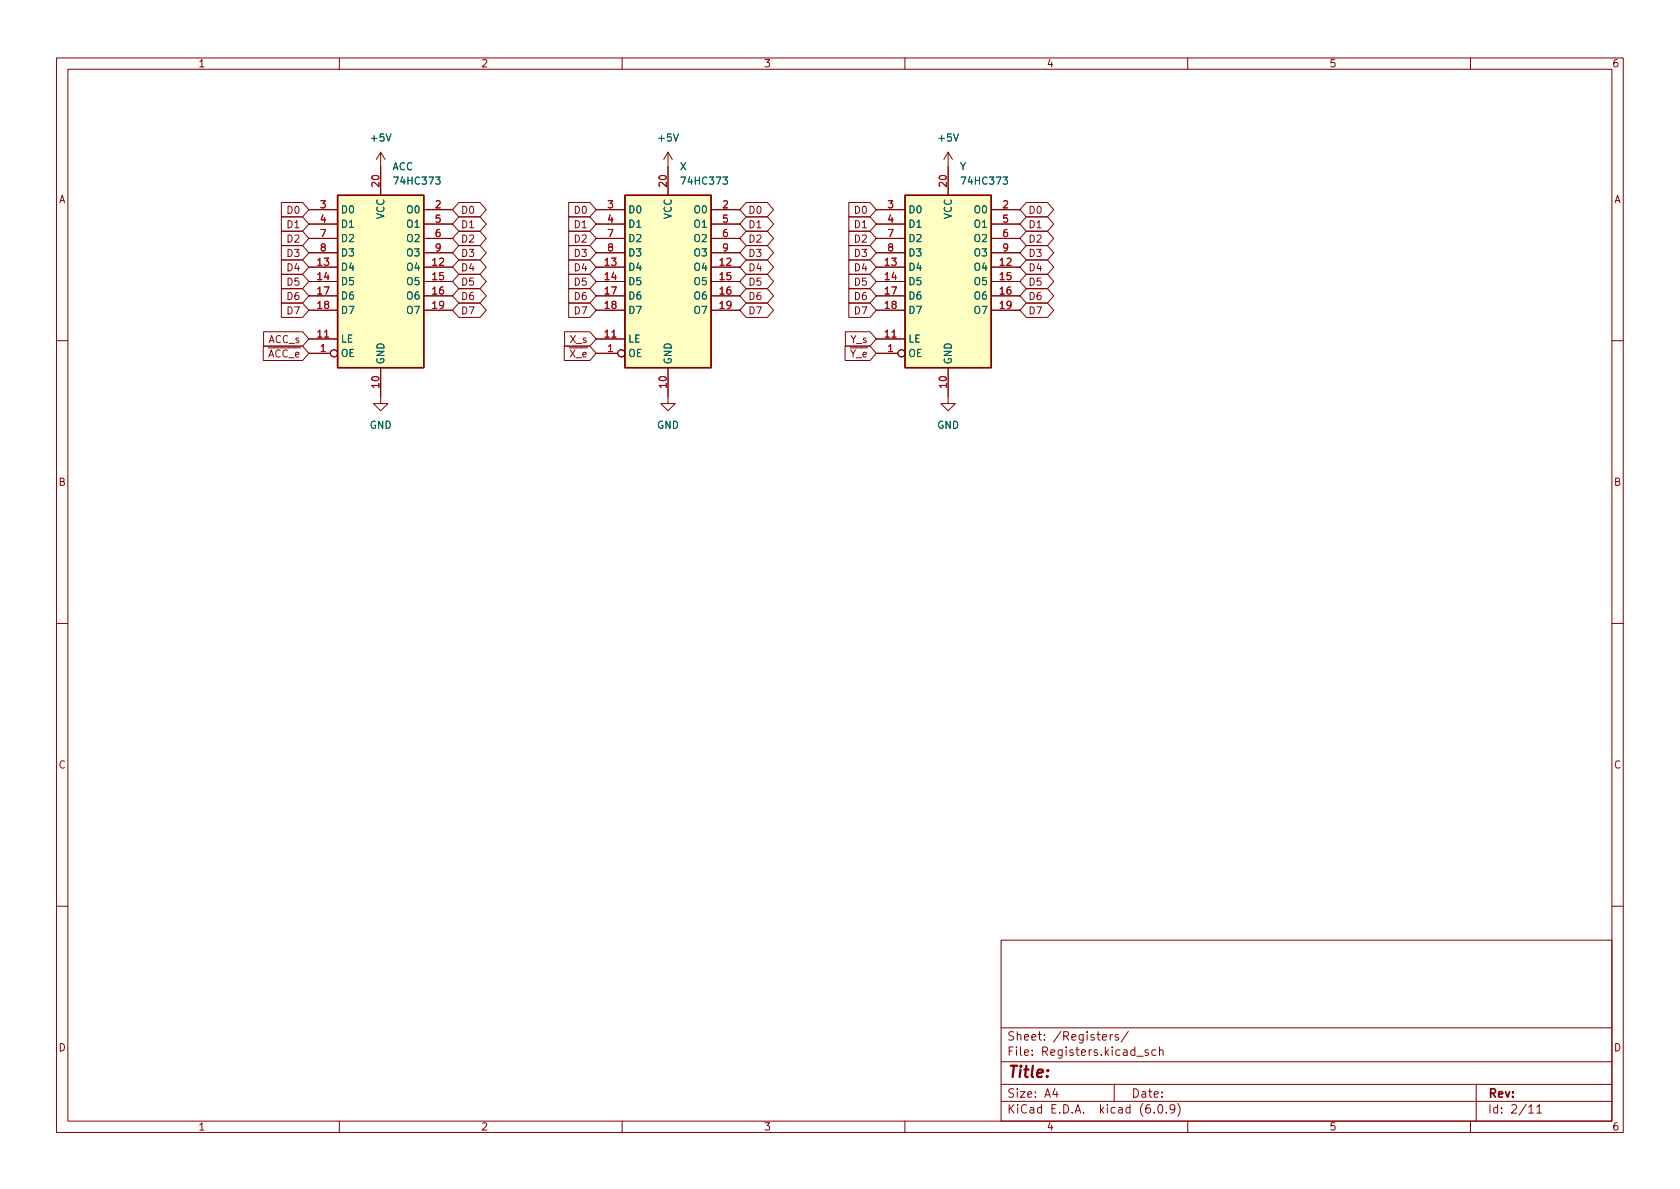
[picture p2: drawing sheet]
<svg xmlns="http://www.w3.org/2000/svg" width="297mm" height="210mm" viewBox="0 0 297 210" stroke-linecap="round" stroke-linejoin="round" font-family="sans-serif">
<g fill="none" stroke="#840000" stroke-width=".18">
<path d="M10 10.2h277v190.1h-277zM12 12.2h273v186.1h-273zM60 10.2v2M110 10.2v2M160 10.2v2M210 10.2v2M260 10.2v2M49.7 38.3h3.8l1.1 1.3-1.1 1.3h-3.8zM49.7 35.8h3.8l1.1 1.3-1.1 1.2h-3.8zM54.6 37.1h5.1M54.6 39.6h5.1M67.3 26.9l-.8 1.3"/>
<path d="M67.3 26.9v7.6M67.3 26.9l.8 1.3M74.9 37.1h5.1M74.9 39.6h5.1M81.1 38.3h3.8l1.1 1.3-1.1 1.3h-3.8l-1.1-1.3zM81.1 35.8h3.8l1.1 1.3-1.1 1.2h-3.8l-1.1-1.2zM100.5 38.3h3.8l1.1 1.3-1.1 1.3h-3.8zM100.5 35.8h3.8l1.1 1.3-1.1 1.2h-3.8zM105.4 37.1h5.1M105.4 39.6h5.1M118.1 26.9l-.8 1.3M118.1 26.9v7.6"/>
<path d="M118.1 26.9l.8 1.3M125.7 37.1h5.1M125.7 39.6h5.1M131.9 35.8h3.8l1.1 1.3-1.1 1.2h-3.8l-1.1-1.2zM131.9 38.3h3.8l1.1 1.3-1.1 1.3h-3.8l-1.1-1.3zM150.1 38.3h3.7l1.1 1.3-1.1 1.3h-3.7zM150.1 35.8h3.7l1.1 1.3-1.1 1.2h-3.7zM154.9 37.1h5.1M154.9 39.6h5.1M167.6 26.9l-.7 1.3M167.6 26.9v7.6M167.6 26.9l.8 1.3"/>
<path d="M175.3 37.1h5M175.3 39.6h5M181.5 38.3h3.7l1.1 1.3-1.1 1.3h-3.7l-1.2-1.3zM181.5 35.8h3.7l1.1 1.3-1.1 1.2h-3.7l-1.2-1.2zM46.6 58.7h6.9l1.1 1.2-1.1 1.3h-6.9zM49.7 51h3.8l1.1 1.3-1.1 1.3h-3.8zM49.7 53.6h3.8l1.1 1.3-1.1 1.2h-3.8zM49.7 40.9h3.8l1.1 1.3-1.1 1.2h-3.8zM49.7 48.5h3.8l1.1 1.3-1.1 1.2h-3.8zM49.7 46h3.8l1.1 1.2-1.1 1.3h-3.8zM49.7 43.4h3.8l1.1 1.3-1.1 1.3h-3.8zM54.6 59.9h5.1"/>
<path d="M54.6 47.2h5.1M54.6 49.8h5.1M54.6 52.3h5.1M54.6 54.9h5.1M54.6 42.2h5.1M54.6 44.7h5.1M74.9 47.2h5.1M74.9 49.8h5.1M74.9 52.3h5.1M74.9 54.9h5.1M74.9 42.2h5.1M74.9 44.7h5.1"/>
<path d="M81.1 40.9h3.8l1.1 1.3-1.1 1.2h-3.8l-1.1-1.2zM81.1 43.4h3.8l1.1 1.3-1.1 1.3h-3.8l-1.1-1.3zM81.1 46h3.8l1.1 1.2-1.1 1.3h-3.8l-1.1-1.3zM81.1 48.5h3.8l1.1 1.3-1.1 1.2h-3.8l-1.1-1.2zM81.1 53.6h3.8l1.1 1.3-1.1 1.2h-3.8l-1.1-1.2zM81.1 51h3.8l1.1 1.3-1.1 1.3h-3.8l-1.1-1.3zM99.8 58.7h4.5l1.1 1.2-1.1 1.3h-4.5zM100.5 53.6h3.8l1.1 1.3-1.1 1.2h-3.8zM100.5 51h3.8l1.1 1.3-1.1 1.3h-3.8zM100.5 48.5h3.8l1.1 1.3-1.1 1.2h-3.8zM100.5 46h3.8l1.1 1.2-1.1 1.3h-3.8zM100.5 40.9h3.8l1.1 1.3-1.1 1.2h-3.8z"/>
<path d="M100.5 43.4h3.8l1.1 1.3-1.1 1.3h-3.8zM105.4 59.9h5.1M105.4 47.2h5.1M105.4 49.8h5.1M105.4 52.3h5.1M105.4 54.9h5.1M105.4 42.2h5.1M105.4 44.7h5.1M125.7 47.2h5.1M125.7 49.8h5.1M125.7 52.3h5.1M125.7 54.9h5.1"/>
<path d="M125.7 42.2h5.1M125.7 44.7h5.1M131.9 53.6h3.8l1.1 1.3-1.1 1.2h-3.8l-1.1-1.2zM131.9 51h3.8l1.1 1.3-1.1 1.3h-3.8l-1.1-1.3zM131.9 48.5h3.8l1.1 1.3-1.1 1.2h-3.8l-1.1-1.2zM131.9 43.4h3.8l1.1 1.3-1.1 1.3h-3.8l-1.1-1.3zM131.9 40.9h3.8l1.1 1.3-1.1 1.2h-3.8l-1.1-1.2zM131.9 46h3.8l1.1 1.2-1.1 1.3h-3.8l-1.1-1.3zM149.5 58.7h4.3l1.1 1.2-1.1 1.3h-4.3zM150.1 48.5h3.7l1.1 1.3-1.1 1.2h-3.7zM150.1 46h3.7l1.1 1.2-1.1 1.3h-3.7zM150.1 43.4h3.7l1.1 1.3-1.1 1.3h-3.7z"/>
<path d="M150.1 40.9h3.7l1.1 1.3-1.1 1.2h-3.7zM150.1 51h3.7l1.1 1.3-1.1 1.3h-3.7zM150.1 53.6h3.7l1.1 1.3-1.1 1.2h-3.7zM154.9 59.9h5.1M154.9 47.2h5.1M154.9 49.8h5.1M154.9 52.3h5.1M154.9 54.9h5.1M154.9 42.2h5.1M154.9 44.7h5.1M175.3 47.2h5M175.3 49.8h5"/>
<path d="M175.3 52.3h5M175.3 54.9h5M175.3 42.2h5M175.3 44.7h5M181.5 40.9h3.7l1.1 1.3-1.1 1.2h-3.7l-1.2-1.2zM181.5 53.6h3.7l1.1 1.3-1.1 1.2h-3.7l-1.2-1.2zM181.5 51h3.7l1.1 1.3-1.1 1.3h-3.7l-1.2-1.3zM181.5 48.5h3.7l1.1 1.3-1.1 1.2h-3.7l-1.2-1.2zM181.5 46h3.7l1.1 1.2-1.1 1.3h-3.7l-1.2-1.3zM181.5 43.4h3.7l1.1 1.3-1.1 1.3h-3.7l-1.2-1.3zM10 60.2h2M46.5 61.2h7l1.1 1.3-1.1 1.2h-7z"/>
<path d="M54.6 62.5h3.8M67.3 65v6.4h1.3l-1.3 1.2-1.3-1.2h1.3M99.8 61.2h4.5l1.1 1.3-1.1 1.2h-4.5zM105.4 62.5h3.8M118.1 65v6.4h1.3l-1.3 1.2-1.3-1.2h1.3M149.4 61.2h4.4l1.1 1.3-1.1 1.2h-4.4zM154.9 62.5h3.8M167.6 65v6.4h1.3l-1.3 1.2-1.2-1.2h1.2M285 60.2h2M10 110.2h2M285 110.2h2M10 160.2h2"/>
<path d="M177 166.3h108v32h-108zM285 160.2h2M60 198.3v2M110 198.3v2M160 198.3v2M177 194.8h108M177 191.8h108M177 187.8h108M177 181.8h108M186.5 192.5l-.4 1h1M186.9 193v1M194.9 183.4l.7-.1v-.3l-.5-.1-.2 .2 .1 .8h.6"/>
<path d="M196.3 182.9v1M196.7 182.9l-.3 .1-.1 .2M197 191.8v3M197.7 183l-.3-.1-.3 .2 .1 .3 .5 .1v.4h-.6M199.5 182.4l-1.3 1.9M201 186.8h1.1M203 185.7l-.4-.1-.2 .2 .1 .3 .5 .1v.4h-.6M204.1 196.7v.1M204.4 185.7l-.5-.1-.3 .3v.4l.2 .3h.6M204.9 195.4l.2-.1a.81 .81 0 0 1 .6 .7 .81 .81 0 0 1-.3 .8h-.2a.81 .81 0 0 1-.6-.6 .81 .81 0 0 1 .3-.8zM205 185.8l.2-.2 .4 .1v.9M205 185.1v1.5"/>
<path d="M206.2 196.7v.1M207.7 196l-.3 .3h-.3l-.2-.3 .1-.6 .4-.1 .2 .2a.99 .99 0 0 1-.3 1.3h-.3M208.2 195.1a1.72 1.72 0 0 1 0 2.3M210 198.3v2M260 198.3v2M261 191.8v6.5M270.3 195.8l.4-.5v1.5M270.3 196.8h.9M271.7 195.8l.5-.5v1.5M271.7 196.8h.9"/>
<circle cx="59.1" cy="62.5" r=".63"/>
<circle cx="109.9" cy="62.5" r=".63"/>
<circle cx="159.4" cy="62.5" r=".63"/>
</g>
<g fill="#ffffc2" stroke="#ffffc2" stroke-width=".18">
<path d="M110.5 34.5h15.2v30.5h-15.2z"/>
<path d="M160 34.5h15.3v30.5h-15.3z"/>
<path d="M59.7 34.5h15.2v30.5h-15.2z"/>
</g>
<path d="M59.7 34.5h15.2v30.5h-15.2zM110.5 34.5h15.2v30.5h-15.2zM160 34.5h15.3v30.5h-15.3z" fill="none" stroke="#840000" stroke-width=".25"/>
<text font-size="2.8" fill="#840000" x="178" y="190.6">Title:</text>
<g font-size="2.1" fill="#840000">
<text x="178" y="184">Sheet: /Registers/</text>
<text x="178" y="186.7">File: Registers.kicad_sch</text>
<text x="178" y="196.9">KiCad E.D.A. kicad (6.0.9)</text>
<text x="178" y="194.1">Size: A4</text>
<text x="200" y="194.1">Date:</text>
<text x="263" y="194.1">Rev:</text>
<text x="263" y="196.9">Id: 2/11</text>
</g>
<g font-size="1.8" fill="#840000">
<text x="35" y="11.9">1</text>
<text x="85" y="11.9">2</text>
<text x="135" y="11.9">3</text>
<text x="185" y="11.9">4</text>
<text x="235" y="11.9">5</text>
<text x="285" y="11.9">6</text>
<text x="10.3" y="35.9">A</text>
<text x="285.3" y="35.9">A</text>
<text x="50.9" y="40.3">D1</text>
<text x="50.9" y="37.8">D0</text>
<text x="81.4" y="40.3">D1</text>
<text x="81.4" y="37.8">D0</text>
<text x="101.7" y="40.3">D1</text>
<text x="101.7" y="37.8">D0</text>
<text x="132.2" y="37.8">D0</text>
<text x="132.2" y="40.3">D1</text>
<text x="151.3" y="40.3">D1</text>
<text x="151.3" y="37.8">D0</text>
<text x="181.8" y="40.3">D1</text>
<text x="181.8" y="37.8">D0</text>
<text x="50.9" y="42.9">D2</text>
<text x="50.9" y="48">D4</text>
<text x="50.9" y="45.4">D3</text>
<text x="81.4" y="42.9">D2</text>
<text x="81.4" y="45.4">D3</text>
<text x="81.4" y="48">D4</text>
<text x="101.7" y="48">D4</text>
<text x="101.7" y="42.9">D2</text>
<text x="101.7" y="45.4">D3</text>
<text x="132.2" y="45.4">D3</text>
<text x="132.2" y="42.9">D2</text>
<text x="132.2" y="48">D4</text>
<text x="151.3" y="48">D4</text>
<text x="151.3" y="45.4">D3</text>
<text x="151.3" y="42.9">D2</text>
<text x="181.8" y="42.9">D2</text>
<text x="181.8" y="48">D4</text>
<text x="181.8" y="45.4">D3</text>
<text x="50.9" y="53">D6</text>
<text x="50.9" y="50.5">D5</text>
<text x="81.4" y="50.5">D5</text>
<text x="81.4" y="53">D6</text>
<text x="101.7" y="53">D6</text>
<text x="101.7" y="50.5">D5</text>
<text x="132.2" y="53">D6</text>
<text x="132.2" y="50.5">D5</text>
<text x="151.3" y="50.5">D5</text>
<text x="151.3" y="53">D6</text>
<text x="181.8" y="53">D6</text>
<text x="181.8" y="50.5">D5</text>
<text x="50.9" y="55.6">D7</text>
<text x="81.4" y="55.6">D7</text>
<text x="101.7" y="55.6">D7</text>
<text x="132.2" y="55.6">D7</text>
<text x="151.3" y="55.6">D7</text>
<text x="181.8" y="55.6">D7</text>
<text x="46" y="63.2">~{ACC_e}</text>
<text x="47.4" y="60.7">ACC_s</text>
<text x="99.5" y="63.2">~{X_e}</text>
<text x="100.8" y="60.7">X_s</text>
<text x="149" y="63.2">~{Y_e}</text>
<text x="150.4" y="60.7">Y_s</text>
<text x="10.3" y="85.9">B</text>
<text x="285.3" y="85.9">B</text>
<text x="10.3" y="135.9">C</text>
<text x="285.3" y="135.9">C</text>
<text x="10.3" y="185.9">D</text>
<text x="285.3" y="185.9">D</text>
<text x="35" y="199.9">1</text>
<text x="85" y="199.9">2</text>
<text x="135" y="199.9">3</text>
<text x="185" y="199.9">4</text>
<text x="235" y="199.9">5</text>
<text x="285" y="199.9">6</text>
</g>
<g font-size="1.8" fill="#006464">
<text x="65.7" y="25">+5V</text>
<text x="116.5" y="25">+5V</text>
<text x="166" y="25">+5V</text>
<text x="69.3" y="30.1">ACC</text>
<text x="70" y="32.6">74HC373</text>
<text x="120.2" y="30.1">X</text>
<text x="120.8" y="32.6">74HC373</text>
<text x="169.7" y="30.1">Y</text>
<text x="170.3" y="32.6">74HC373</text>
<text x="60.2" y="37.7">D0</text>
<text x="60.2" y="40.3">D1</text>
<text x="67.9" y="38.8" transform="rotate(-90 67.9 38.8)">VCC</text>
<text x="72.1" y="37.7">O0</text>
<text x="72.1" y="40.3">O1</text>
<text x="111" y="37.7">D0</text>
<text x="111" y="40.3">D1</text>
<text x="118.7" y="38.8" transform="rotate(-90 118.7 38.8)">VCC</text>
<text x="122.9" y="37.7">O0</text>
<text x="122.9" y="40.3">O1</text>
<text x="160.5" y="37.7">D0</text>
<text x="160.5" y="40.3">D1</text>
<text x="168.3" y="38.8" transform="rotate(-90 168.3 38.8)">VCC</text>
<text x="172.4" y="37.7">O0</text>
<text x="172.4" y="40.3">O1</text>
<text x="60.2" y="47.9">D4</text>
<text x="60.2" y="42.8">D2</text>
<text x="60.2" y="45.3">D3</text>
<text x="72.1" y="47.9">O4</text>
<text x="72.1" y="42.8">O2</text>
<text x="72.1" y="45.3">O3</text>
<text x="111" y="47.9">D4</text>
<text x="111" y="42.8">D2</text>
<text x="111" y="45.3">D3</text>
<text x="122.9" y="47.9">O4</text>
<text x="122.9" y="42.8">O2</text>
<text x="122.9" y="45.3">O3</text>
<text x="160.5" y="47.9">D4</text>
<text x="160.5" y="42.8">D2</text>
<text x="160.5" y="45.3">D3</text>
<text x="172.4" y="47.9">O4</text>
<text x="172.4" y="42.8">O2</text>
<text x="172.4" y="45.3">O3</text>
<text x="60.2" y="50.4">D5</text>
<text x="60.2" y="53">D6</text>
<text x="72.1" y="50.4">O5</text>
<text x="72.1" y="53">O6</text>
<text x="111" y="50.4">D5</text>
<text x="111" y="53">D6</text>
<text x="122.9" y="50.4">O5</text>
<text x="122.9" y="53">O6</text>
<text x="160.5" y="50.4">D5</text>
<text x="160.5" y="53">D6</text>
<text x="172.4" y="50.4">O5</text>
<text x="172.4" y="53">O6</text>
<text x="60.2" y="55.5">D7</text>
<text x="72.1" y="55.5">O7</text>
<text x="111" y="55.5">D7</text>
<text x="122.9" y="55.5">O7</text>
<text x="160.5" y="55.5">D7</text>
<text x="172.4" y="55.5">O7</text>
<text x="60.2" y="63.1">OE</text>
<text x="60.2" y="60.6">LE</text>
<text x="67.9" y="64.5" transform="rotate(-90 67.9 64.5)">GND</text>
<text x="111" y="63.1">OE</text>
<text x="111" y="60.6">LE</text>
<text x="118.7" y="64.5" transform="rotate(-90 118.7 64.5)">GND</text>
<text x="160.5" y="63.1">OE</text>
<text x="160.5" y="60.6">LE</text>
<text x="168.3" y="64.5" transform="rotate(-90 168.3 64.5)">GND</text>
<text x="65.3" y="75.8">GND</text>
<text x="116.1" y="75.8">GND</text>
<text x="165.7" y="75.8">GND</text>
</g>
<g font-size="1.8" fill="#a90000">
<text x="67.1" y="33" transform="rotate(-90 67.1 33)">20</text>
<text x="117.9" y="33" transform="rotate(-90 117.9 33)">20</text>
<text x="167.4" y="33" transform="rotate(-90 167.4 33)">20</text>
<text x="56.7" y="36.8">3</text>
<text x="56.7" y="39.4">4</text>
<text x="56.7" y="41.9">7</text>
<text x="77" y="36.8">2</text>
<text x="77" y="39.4">5</text>
<text x="77" y="41.9">6</text>
<text x="107.5" y="36.8">3</text>
<text x="107.5" y="39.4">4</text>
<text x="107.5" y="41.9">7</text>
<text x="127.8" y="36.8">2</text>
<text x="127.8" y="39.4">5</text>
<text x="127.8" y="41.9">6</text>
<text x="157" y="36.8">3</text>
<text x="157" y="39.4">4</text>
<text x="157" y="41.9">7</text>
<text x="177.3" y="36.8">2</text>
<text x="177.3" y="39.4">5</text>
<text x="177.3" y="41.9">6</text>
<text x="56.2" y="47">13</text>
<text x="56.7" y="44.4">8</text>
<text x="76.5" y="47">12</text>
<text x="77" y="44.4">9</text>
<text x="107" y="47">13</text>
<text x="107.5" y="44.4">8</text>
<text x="127.3" y="47">12</text>
<text x="127.8" y="44.4">9</text>
<text x="156.5" y="47">13</text>
<text x="157" y="44.4">8</text>
<text x="176.8" y="47">12</text>
<text x="177.3" y="44.4">9</text>
<text x="56.2" y="49.5">14</text>
<text x="56.2" y="52.1">17</text>
<text x="76.5" y="49.5">15</text>
<text x="76.5" y="52.1">16</text>
<text x="107" y="49.5">14</text>
<text x="107" y="52.1">17</text>
<text x="127.3" y="49.5">15</text>
<text x="127.3" y="52.1">16</text>
<text x="156.5" y="49.5">14</text>
<text x="156.5" y="52.1">17</text>
<text x="176.8" y="49.5">15</text>
<text x="176.8" y="52.1">16</text>
<text x="56.2" y="59.7">11</text>
<text x="56.2" y="54.6">18</text>
<text x="76.5" y="54.6">19</text>
<text x="107" y="59.7">11</text>
<text x="107" y="54.6">18</text>
<text x="127.3" y="54.6">19</text>
<text x="156.5" y="59.7">11</text>
<text x="156.5" y="54.6">18</text>
<text x="176.8" y="54.6">19</text>
<text x="56.7" y="62.2">1</text>
<text x="107.5" y="62.2">1</text>
<text x="157" y="62.2">1</text>
<text x="67.1" y="68.5" transform="rotate(-90 67.1 68.5)">10</text>
<text x="117.9" y="68.5" transform="rotate(-90 117.9 68.5)">10</text>
<text x="167.4" y="68.5" transform="rotate(-90 167.4 68.5)">10</text>
</g>
</svg>
